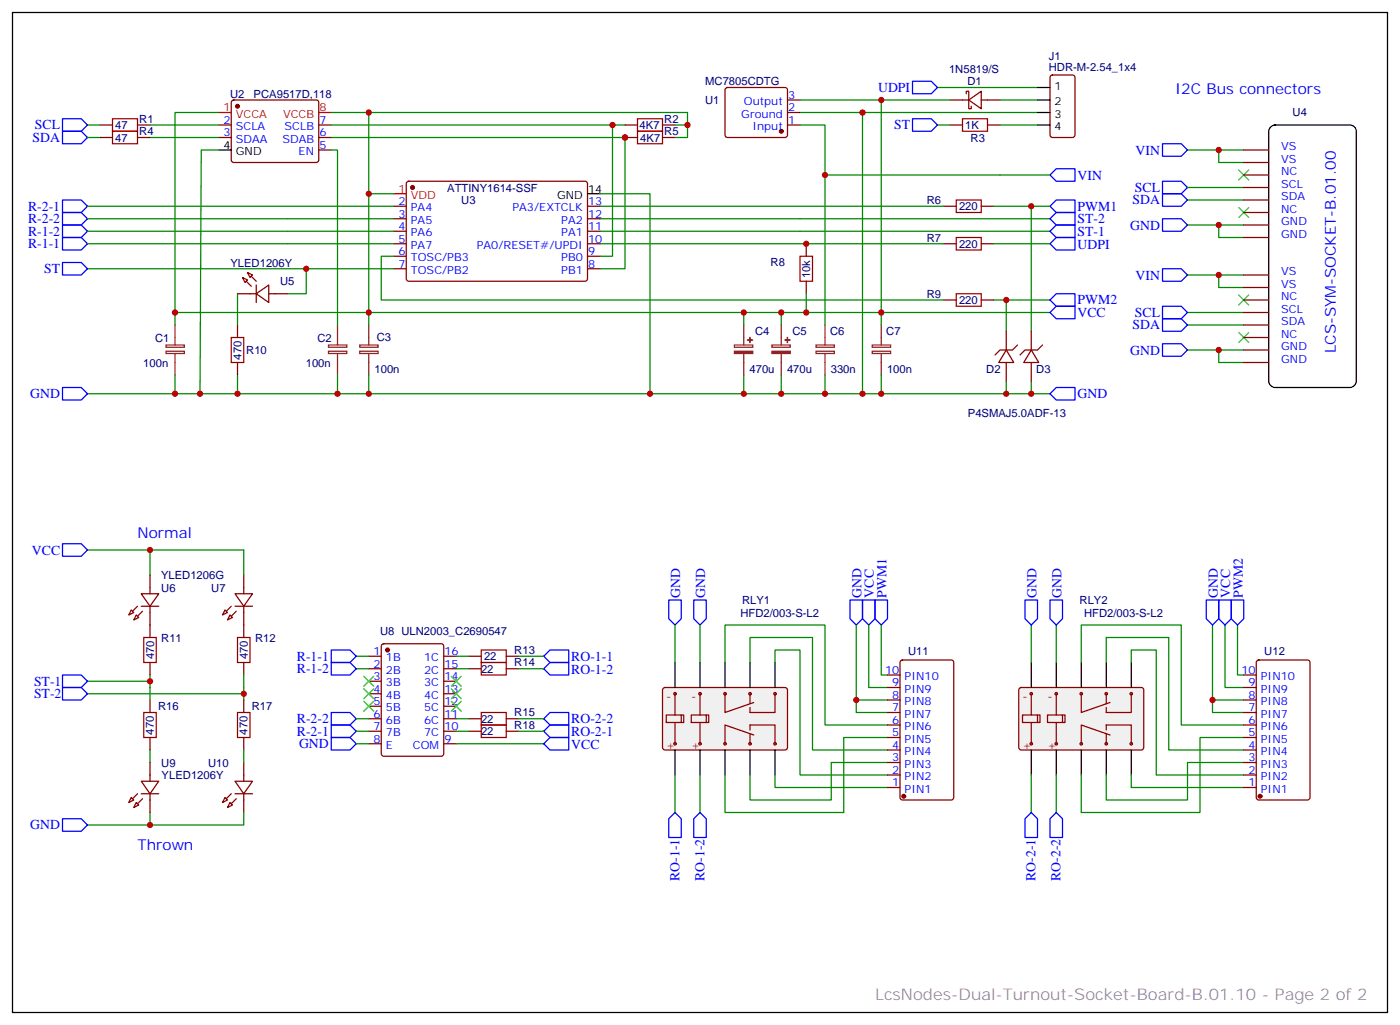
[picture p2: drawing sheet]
<svg xmlns="http://www.w3.org/2000/svg" width="395mm" height="289mm" viewBox="0 0 395 289" stroke-linecap="round" stroke-linejoin="round" font-family="sans-serif">
<path d="M31.7 33.5h7.1v3.5h-7.1zM31.7 37h7.1v3.6h-7.1zM179.9 33.5h7.1v3.5h-7.1zM179.9 37h7.1v3.6h-7.1zM271.6 33.5h7.1v3.5h-7.1zM269.9 56.4h7v3.6h-7zM225.8 72.3h3.5v7.1h-3.5zM269.9 67h7v3.6h-7zM65.3 95.2h3.5v7.1h-3.5zM269.9 82.9h7v3.5h-7zM40.6 179.9h3.5v7.1h-3.5zM40.6 201.1h3.5v7h-3.5z" fill="none" stroke="#a10000" stroke-width=".35"/>
<g fill="none" stroke="#870000" stroke-width=".35">
<path d="M28.2 35.3h3.5M28.2 38.8h3.5M38.8 35.3h3.5M38.8 38.8h3.5M61.7 35.3h3.6M61.7 38.8h3.6M65.5 28.4l.5-.2h23.3l.5 .2 .2 .5-.1 16.5-.6 .5-23.6-.1-.4-.6v-16.3zM90 35.3h3.5M90 38.8h3.5M176.4 35.3h3.5M176.4 38.8h3.5M187 35.3h3.5"/>
<path d="M187 38.8h3.5M204.8 24.9l.5-.2h16.2l.5 .2 .2 .5v12.7l-.2 .5-.5 .2h-16.2l-.5-.2-.2-.5v-12.7zM222.2 28.2h3.6M222.2 35.3h3.6M222.2 31.8h3.6M268.1 28.2h5.3M268.1 35.3h3.5M272.7 26.5v-.7h.7v4.9h.7v-.7M273.4 28.2l3.5-2.4v4.9zM276.9 28.2h5.3M278.7 35.3h3.5M296.6 21.4l.4-.2h5.7l.6 .4 .1 16.5-.5 .7h-5.9l-.6-.5-.1-16.4z"/>
<path d="M90 42.3h3.5M111.1 58.2h3.6M114.9 51.4l.5-.2h50l.4 .7-.1 27-.6 .5-50-.1-.4-.6v-26.8zM165.8 58.2h3.5M266.3 58.2h3.6M276.9 58.2h3.6M351 42.3h7.1M351 45.9h7.1M351 49.4h7.1M351 52.9h7.1M351 56.4h7.1M351 60h7.1"/>
<path d="M68.4 78.3l1.4 .7-.7 .7zM69.8 76.9l1.5 .7-.7 .7zM111.1 61.7h3.6M111.1 65.3h3.6M111.1 68.8h3.6M111.1 72.3h3.6M111.1 75.8h3.6M165.8 61.7h3.5M165.8 65.3h3.5M165.8 68.8h3.5M165.8 72.3h3.5M165.8 75.8h3.5"/>
<path d="M227.5 68.8v3.5M227.5 79.4v3.5M266.3 68.8h3.6M276.9 68.8h3.6M351 63.5h7.1M351 67h7.1M351 77.6h7.1M67 82.9h5.3M67 91.7v3.5M72.3 82.9l3.5-2.5v5zM72.3 80.4v5M75.8 82.9h5.3"/>
<path d="M266.3 84.7h3.6M276.9 84.7h3.6M284 98.8l2.1 3.5h-4.2zM284 93.5v5.3M287.2 97.4l-1.4 1.4h-3.6l-1.4 1.4M291 98.8l2.2 3.5h-4.3zM291 93.5v5.3M294.2 97.4l-1.4 1.4h-3.5l-1.4 1.4M351 84.7h7.1M351 98.8h7.1M351 95.2h7.1M351 91.7h7.1"/>
<path d="M351 88.2h7.1M351 81.1h7.1M67 102.3v3.5M284 102.3v5.3M291 102.3v5.3M351 102.3h7.1M37 172.2l.7 .7-1.4 .7zM38.5 173.6l.7 .7-1.5 .7zM39.9 167.6h4.9l-2.5 3.5zM39.9 171.1h4.9M42.3 162.3v5.3M42.3 171.1v8.8"/>
<path d="M42.3 187v3.5M42.3 197.6v3.5M104.1 185.2h3.5M104.1 188.7h3.5M104.1 192.3h3.5M104.1 195.8h3.5M104.1 199.3h3.5M107.8 181.9l.5-.2h16.2l.7 .4v30.6l-.4 .7h-16.5l-.6-.4-.1-30.6zM125.2 185.2h3.6M125.2 188.7h3.6M125.2 192.3h3.6M125.2 195.8h3.6"/>
<path d="M125.2 199.3h3.6M42.3 208.1v3.6M42.3 215.2v5.3M104.1 202.8h3.5M104.1 206.4h3.5M104.1 209.9h3.5M125.2 202.8h3.6M125.2 206.4h3.6M125.2 209.9h3.6M37 225.1l.7 .7-1.4 .7zM38.5 226.5l.7 .7-1.5 .7zM39.9 220.5h4.9l-2.5 3.5z"/>
<path d="M39.9 224h4.9M42.3 224v5.3"/>
</g>
<g fill="none" stroke="#008700" stroke-width=".35">
<path d="M24.7 35.3h3.5M24.7 38.8h3.5M42.3 35.3h19.4M42.3 38.8h19.4M61.7 31.8h-12.3v59.9M93.5 31.8h100.5v7h-3.5M93.5 35.3h82.9M93.5 38.8h82.9v37h-7.1M104.1 31.8v22.9M172.9 35.3v37h-3.6M190.5 35.3h3.5M225.8 28.2h22.9v60"/>
<path d="M225.8 31.8h17.6v79.3M225.8 35.3h7v14.1h63.5M243.4 31.8h49.4M248.7 28.2h19.4M264.6 35.3h3.5M264.6 24.7h28.2M282.2 35.3h10.6M282.2 28.2h10.6M61.7 42.3h-4.9l-.4 68.8M93.5 42.3h1.7v49.4M111.1 54.7h-7v33.5h192.2M169.3 54.7h14.1v56.4"/>
<path d="M169.3 58.2h97M232.8 49.4v42.3M280.5 58.2h15.8M291 58.2v35.3M335.1 42.3h15.9M335.1 52.9h15.9M335.1 56.4h15.9M344 42.3v3.6h7M24.7 75.8h61.7M111.1 75.8h-24.7v7.1h-5.3M111.1 72.3h-3.5v12.4h158.7M169.3 61.7h127"/>
<path d="M169.3 65.3h127M169.3 68.8h97M280.5 68.8h15.8M335.1 77.6h15.9M335.1 63.5h15.9M344 77.6v3.5h7M344 63.5v3.5h7M49.4 88.2h54.7v3.5M67 82.9v8.8M209.9 88.2v3.5M220.5 88.2v3.5M227.5 82.9v5.3"/>
<path d="M280.5 84.7h15.8M284 84.7v8.8M335.1 98.8h15.9M335.1 91.7h15.9M335.1 88.2h15.9M344 98.8v3.5h7M24.7 111.1h271.6M49.4 105.8v5.3M67 105.8v5.3M95.2 105.8v5.3M104.1 105.8v5.3M209.9 105.8v5.3"/>
<path d="M220.5 105.8v5.3M232.8 105.8v5.3M248.7 105.8v5.3M284 107.6v3.5M291 107.6v3.5M24.7 155.2h44.1M42.3 155.2v7.1M42.3 190.5v7.1M42.3 211.7v3.5M42.3 229.3v3.5h-17.6"/>
</g>
<g fill="none" stroke="#00f" stroke-width=".35">
<path d="M17.6 37h5.3l1.8 1.8-1.8 1.8h-5.3zM17.6 33.5h5.3l1.8 1.8-1.8 1.7h-5.3zM257.5 22.9h5.3l1.8 1.8-1.8 1.8h-5.3zM257.5 33.5h5.3l1.8 1.8-1.8 1.7h-5.3zM17.6 56.4h5.3l1.8 1.8-1.8 1.8h-5.3zM17.6 60h5.3l1.8 1.7-1.8 1.8h-5.3zM296.3 58.2l1.8-1.8h5.3v3.6h-5.3zM298.1 60h5.3v3.5h-5.3l-1.8-1.8zM298.1 47.6h5.3v3.6h-5.3l-1.8-1.8zM328.1 40.6h5.3l1.7 1.7-1.7 1.8h-5.3zM328.1 51.2h5.3l1.7 1.7-1.7 1.8h-5.3zM328.1 54.7h5.3l1.7 1.7-1.7 1.8h-5.3z"/>
<path d="M17.6 74.1h5.3l1.8 1.7-1.8 1.8h-5.3zM296.3 68.8l1.8-1.8h5.3v3.6h-5.3zM298.1 63.5h5.3v3.5h-5.3l-1.8-1.7zM328.1 75.8h5.3l1.7 1.8-1.7 1.8h-5.3zM328.1 61.7h5.3l1.7 1.8-1.7 1.8h-5.3zM296.3 84.7l1.8-1.8h5.3v3.5h-5.3zM298.1 86.4h5.3v3.6h-5.3l-1.8-1.8zM328.1 97h5.3l1.7 1.8-1.7 1.7h-5.3zM328.1 86.4h5.3l1.7 1.8-1.7 1.8h-5.3zM328.1 90h5.3l1.7 1.7-1.7 1.8h-5.3zM17.6 109.4h5.3l1.8 1.7-1.8 1.8h-5.3zM298.1 109.4h5.3v3.5h-5.3l-1.8-1.8z"/>
<path d="M17.6 153.5h5.3l1.8 1.7-1.8 1.8h-5.3z"/>
</g>
<g fill="#870000" stroke="#870000" stroke-width=".35">
<path d="M40.2 225.4l-1.4 1.4z"/>
<path d="M38.8 224l-1.4 1.4z"/>
<path d="M40.2 172.5l-1.4 1.4z"/>
<path d="M38.8 171.1l-1.4 1.4z"/>
<path d="M69.5 79.4l1.4 1.4z"/>
<path d="M70.9 78l1.4 1.4z"/>
<circle cx="67" cy="30" r=".53"/>
<circle cx="220.5" cy="37" r=".53"/>
<circle cx="116.4" cy="52.9" r=".53"/>
<circle cx="109.4" cy="183.4" r=".53"/>
</g>
<path d="M61.7 31.8h3.6M90 31.8h3.5M111.1 54.7h3.6" fill="none" stroke="#f00" stroke-width=".35"/>
<path d="M3.5 3.5h388.1v282.3h-388.1zM292.8 24.7h3.5M292.8 28.2h3.5M292.8 31.8h3.5M292.8 35.3h3.5M358.7 35.8l1.1-.5h21.2a1.76 1.76 0 0 1 1.8 1.7v70.6a1.89 1.89 0 0 1-1.8 1.8h-21.2a1.89 1.89 0 0 1-1.7-1.8v-70.6zM61.7 42.3h3.6M165.8 54.7h3.5" fill="none" stroke="#000" stroke-width=".35"/>
<g fill="none" stroke="#8c2424" stroke-width=".35">
<path d="M46.8 99.1h5.2v.7h-5.2zM46.8 97.4h5.2v.6h-5.2zM49.4 91.7v5.7M49.4 99.8v6M92.7 99.1h5.2v.7h-5.2zM92.7 97.4h5.2v.6h-5.2zM95.2 91.7v5.7M95.2 99.8v6M101.5 99.1h5.2v.7h-5.2zM101.5 97.4h5.2v.6h-5.2zM104.1 91.7v5.7M104.1 99.8v6"/>
<path d="M230.3 99.1h5.2v.7h-5.2zM230.3 97.4h5.2v.6h-5.2zM232.8 91.7v5.7M232.8 99.8v6M246.2 99.1h5.2v.7h-5.2zM246.2 97.4h5.2v.6h-5.2zM248.7 91.7v5.7M248.7 99.8v6"/>
</g>
<path d="M349.6 58.6l2.8 2.8M349.6 48l2.8 2.8M352.4 58.6l-2.8 2.8M352.4 48l-2.8 2.8M349.6 83.3l2.8 2.8M349.6 93.8l2.8 2.9M352.4 83.3l-2.8 2.8M352.4 93.8l-2.8 2.9" fill="none" stroke="#3c3" stroke-width=".35"/>
<path d="M287.7 194.2l.5-.2 34.2 .1 .4 .6-.1 16.5-.6 .5-34.2-.1-.4-.6v-16.3z" fill="#f0f0f0" stroke="#870000" stroke-width=".35"/>
<path d="M291 187v7M298.1 187v7M305.2 187v7M312.2 187v7M319.3 187v7M291 211.7v7M298.1 211.7v7M305.2 211.7v7M312.2 211.7v7M319.3 211.7v7" fill="none" stroke="#000" stroke-width=".35"/>
<g fill="none" stroke="#870000" stroke-width=".35">
<path d="M63.5 172.2l.7 .7-1.4 .7zM64.9 173.6l.7 .7-1.4 .7zM66.3 167.6h5l-2.5 3.5zM66.3 171.1h5M68.8 162.3v5.3M68.8 171.1v8.8M68.8 187v3.5M68.8 197.6v3.5M291 195.8v6M298.1 195.8v6M305.2 195.8v5.3l8.1-2.8M312.2 195.8v2.8"/>
<path d="M319.3 195.8v5.3h-7.1v-1.4M68.8 208.1v3.6M68.8 215.2v5.3M288.6 201.8h4.2v2.1h-4.2zM291 203.9v6M292.8 201.8h.7v2.1h-.7M295.6 201.8h4.3v2.1h-4.3zM298.1 203.9v6M299.9 201.8h.7v2.1h-.7M312.2 206v-1.4h7.1v5.3M312.2 207.1v2.8M313.3 207.4l-8.1-2.8v5.3"/>
<path d="M63.5 225.1l.7 .7-1.4 .7zM64.9 226.5l.7 .7-1.4 .7zM66.3 220.5h5l-2.5 3.5zM66.3 224h5M68.8 224v5.3"/>
<circle cx="291" cy="195.8" r=".35"/>
<circle cx="298.1" cy="195.8" r=".35"/>
<circle cx="305.2" cy="195.8" r=".35"/>
<circle cx="312.2" cy="195.8" r=".35"/>
<circle cx="319.3" cy="195.8" r=".35"/>
<circle cx="291" cy="209.9" r=".35"/>
<circle cx="298.1" cy="209.9" r=".35"/>
<circle cx="305.2" cy="209.9" r=".35"/>
<circle cx="312.2" cy="209.9" r=".35"/>
<circle cx="319.3" cy="209.9" r=".35"/>
</g>
<g fill="none" stroke="#008700" stroke-width=".35">
<path d="M68.8 155.2v7.1M190.5 176.4v10.6M197.6 176.4v10.6M241.7 176.4v21.2h8.8M245.2 176.4v17.6h5.3M248.7 176.4v14.1h1.8M291 176.4v10.6M298.1 176.4v10.6M342.2 176.4v21.2h8.8M345.7 176.4v17.6h5.3M349.2 176.4v14.1h1.8M24.7 195.8h44.1"/>
<path d="M24.7 192.3h17.6M68.8 190.5v7.1M204.6 187v-10.6h28.2v28.2h17.7M211.7 187v-7.1h17.6v31.8h21.2M218.7 187v-3.6h7.1v35.3h24.7M241.7 197.6v3.5h8.8M305.2 187v-10.6h28.2v28.2h17.6M312.2 187v-7.1h17.6v31.8h21.2M319.3 187v-3.6h7v35.3h24.7M342.2 197.6v3.5h8.8M68.8 211.7v3.5M190.5 218.7v10.6"/>
<path d="M197.6 218.7v10.6M218.7 218.7v3.5h31.8M250.5 208.1h-12.4v21.2h-33.5v-10.6M250.5 215.2h-15.9v10.6h-22.9v-7.1M291 218.7v10.6M298.1 218.7v10.6M319.3 218.7v3.5h31.7M351 215.2h-15.9v10.6h-22.9v-7.1M351 208.1h-12.3v21.2h-33.5v-10.6M68.8 229.3v3.5h-26.5"/>
</g>
<g fill="#870000" stroke="#870000" stroke-width=".35">
<path d="M66.7 172.5l-1.4 1.4z"/>
<path d="M63.9 172.5l1.4-1.4z"/>
<path d="M66.7 225.4l-1.4 1.4z"/>
<path d="M65.3 224l-1.4 1.4z"/>
</g>
<path d="M67 179.9h3.6v7.1h-3.6zM67 201.1h3.6v7h-3.6z" fill="none" stroke="#a10000" stroke-width=".35"/>
<g fill="none" stroke="#00f" stroke-width=".35">
<path d="M17.6 63.5h5.3l1.8 1.8-1.8 1.7h-5.3zM17.6 67h5.3l1.8 1.8-1.8 1.8h-5.3zM188.7 169.3h3.6v5.3l-1.8 1.8-1.8-1.8zM195.8 169.3h3.5v5.3l-1.7 1.8-1.8-1.8zM239.9 169.3h3.5v5.3l-1.7 1.8-1.8-1.8zM243.4 169.3h3.5v5.3l-1.7 1.8-1.8-1.8zM246.9 169.3h3.6v5.3l-1.8 1.8-1.8-1.8zM289.3 169.3h3.5v5.3l-1.8 1.8-1.7-1.8zM296.3 169.3h3.6v5.3l-1.8 1.8-1.8-1.8zM340.4 169.3h3.6v5.3l-1.8 1.8-1.8-1.8zM344 169.3h3.5v5.3l-1.8 1.8-1.7-1.8zM347.5 169.3h3.5v5.3l-1.8 1.8-1.7-1.8z"/>
<path d="M17.6 190.5h5.3l1.8 1.8-1.8 1.7h-5.3zM17.6 194h5.3l1.8 1.8-1.8 1.8h-5.3zM17.6 231.1h5.3l1.8 1.7-1.8 1.8h-5.3zM190.5 229.3l1.8 1.8v5.3h-3.6v-5.3zM197.6 229.3l1.7 1.8v5.3h-3.5v-5.3zM291 229.3l1.8 1.8v5.3h-3.5v-5.3zM298.1 229.3l1.8 1.8v5.3h-3.6v-5.3z"/>
</g>
<path d="M187.2 194.2l.5-.2 34.1 .1 .4 .6v16.5l-.7 .5-34.1-.1-.4-.6v-16.3z" fill="#f0f0f0" stroke="#870000" stroke-width=".35"/>
<path d="M190.5 187v7M197.6 187v7M204.6 187v7M211.7 187v7M218.7 187v7M190.5 211.7v7M197.6 211.7v7M204.6 211.7v7M211.7 211.7v7M218.7 211.7v7" fill="none" stroke="#000" stroke-width=".35"/>
<g fill="none" stroke="#870000" stroke-width=".35">
<path d="M132.3 185.2h3.5M132.3 188.7h3.5M142.9 185.2h3.5M142.9 188.7h3.5M190.5 195.8v6M197.6 195.8v6M204.6 195.8v5.3l8.1-2.8M211.7 195.8v2.8M218.7 195.8v5.3h-7v-1.4M250.5 197.6h3.5M250.5 194h3.5M250.5 190.5h3.5"/>
<path d="M254.2 186.5l.5-.2h13.8l.6 .4 .1 38.4-.5 .6-14 .1-.6-.5-.1-38.3zM351 197.6h3.5M351 194h3.5M351 190.5h3.5M354.8 186.5l.4-.2h13.8l.7 .4v38.4l-.5 .6-14 .1-.6-.5-.1-38.3zM132.3 202.8h3.5M132.3 206.4h3.5M142.9 202.8h3.5M142.9 206.4h3.5M188 201.8h4.3v2.1h-4.3zM190.5 203.9v6M192.3 201.8h.7v2.1h-.7"/>
<path d="M195.1 201.8h4.2v2.1h-4.2zM197.6 203.9v6M199.3 201.8h.7v2.1h-.7M211.7 206v-1.4h7v5.3M211.7 207.1v2.8M212.7 207.4l-8.1-2.8v5.3M250.5 218.7h3.5M250.5 215.2h3.5M250.5 211.7h3.5M250.5 208.1h3.5M250.5 204.6h3.5M250.5 201.1h3.5"/>
<path d="M351 218.7h3.5M351 215.2h3.5M351 211.7h3.5M351 208.1h3.5M351 204.6h3.5M351 201.1h3.5M250.5 222.2h3.5M351 222.2h3.5"/>
<circle cx="190.5" cy="195.8" r=".35"/>
<circle cx="197.6" cy="195.8" r=".35"/>
<circle cx="204.6" cy="195.8" r=".35"/>
<circle cx="211.7" cy="195.8" r=".35"/>
<circle cx="218.7" cy="195.8" r=".35"/>
<circle cx="190.5" cy="209.9" r=".35"/>
<circle cx="197.6" cy="209.9" r=".35"/>
<circle cx="204.6" cy="209.9" r=".35"/>
<circle cx="211.7" cy="209.9" r=".35"/>
<circle cx="218.7" cy="209.9" r=".35"/>
</g>
<g fill="none" stroke="#008700" stroke-width=".35">
<path d="M24.7 58.2h86.4M24.7 61.7h86.4M24.7 65.3h86.4M24.7 68.8h86.4M248.7 88.2v3.5M100.5 185.2h3.6M100.5 188.7h3.6M128.8 185.2h3.5M128.8 188.7h3.5M146.4 185.2h7.1M146.4 188.7h7.1M100.5 209.9h3.6"/>
<path d="M100.5 206.4h3.6M100.5 202.8h3.6M128.8 209.9h24.7M128.8 206.4h3.5M128.8 202.8h3.5M146.4 206.4h7.1M146.4 202.8h7.1"/>
</g>
<path d="M93.5 183.4h5.3l1.7 1.8-1.7 1.8h-5.3zM93.5 187h5.3l1.7 1.7-1.7 1.8h-5.3zM153.5 185.2l1.7-1.8h5.3v3.6h-5.3zM153.5 188.7l1.7-1.7h5.3v3.5h-5.3zM93.5 208.1h5.3l1.7 1.8-1.7 1.8h-5.3zM93.5 204.6h5.3l1.7 1.8-1.7 1.7h-5.3zM93.5 201.1h5.3l1.7 1.7-1.7 1.8h-5.3zM153.5 209.9l1.7-1.8h5.3v3.6h-5.3zM153.5 206.4l1.7-1.8h5.3v3.5h-5.3zM153.5 202.8l1.7-1.7h5.3v3.5h-5.3z" fill="none" stroke="#00f" stroke-width=".35"/>
<path d="M102.7 197.9l2.8 2.8M102.7 190.9l2.8 2.8M102.7 194.4l2.8 2.8M105.5 197.9l-2.8 2.8M105.5 190.9l-2.8 2.8M105.5 194.4l-2.8 2.8M127.4 197.9l2.8 2.8M127.4 190.9l2.8 2.8M127.4 194.4l2.8 2.8M130.2 197.9l-2.8 2.8M130.2 190.9l-2.8 2.8M130.2 194.4l-2.8 2.8" fill="none" stroke="#3c3" stroke-width=".35"/>
<path d="M135.8 183.4h7.1v3.6h-7.1zM135.8 187h7.1v3.5h-7.1zM135.8 201.1h7.1v3.5h-7.1zM135.8 204.6h7.1v3.5h-7.1z" fill="none" stroke="#a10000" stroke-width=".35"/>
<g fill="#870000" stroke="#870000" stroke-width=".35">
<circle cx="255.1" cy="224.7" r=".53"/>
<circle cx="355.6" cy="224.7" r=".53"/>
</g>
<path d="M207.3 97.4h5.1v.6h-5.1zM209.9 91.7v5.7M209.9 99.8v6M217.8 97.4h5.2v.6h-5.2zM220.5 91.7v5.7M220.5 99.8v6" fill="none" stroke="#8c2424" stroke-width=".35"/>
<g fill="#8c2424" stroke="#8c2424" stroke-width=".35">
<path d="M207.3 99.1h5.1v.7h-5.1z"/>
<path d="M211 96h1.4z"/>
<path d="M211.6 95.2l.1 1.5z"/>
<path d="M217.8 99.1h5.2v.7h-5.2z"/>
<path d="M221.5 96h1.5z"/>
<path d="M222.2 95.2v1.5z"/>
</g>
<g fill="#c00">
<circle cx="248.7" cy="28.2" r=".88"/>
<circle cx="243.4" cy="31.7" r=".88"/>
<circle cx="232.8" cy="49.4" r=".88"/>
<circle cx="209.9" cy="111.1" r=".88"/>
<circle cx="243.4" cy="111.1" r=".88"/>
<circle cx="232.8" cy="111.1" r=".88"/>
<circle cx="344" cy="42.3" r=".88"/>
<circle cx="344" cy="77.6" r=".88"/>
<circle cx="344" cy="63.5" r=".88"/>
<circle cx="344" cy="98.8" r=".88"/>
<circle cx="104.1" cy="88.2" r=".88"/>
<circle cx="248.7" cy="111.1" r=".88"/>
<circle cx="86.4" cy="75.8" r=".88"/>
<circle cx="104.1" cy="31.7" r=".88"/>
<circle cx="104.1" cy="54.7" r=".88"/>
<circle cx="49.4" cy="111.1" r=".88"/>
<circle cx="183.4" cy="111.1" r=".88"/>
<circle cx="95.3" cy="111.1" r=".88"/>
<circle cx="104.1" cy="111.1" r=".88"/>
<circle cx="176.4" cy="38.8" r=".88"/>
<circle cx="194" cy="35.3" r=".88"/>
<circle cx="172.9" cy="35.3" r=".88"/>
<circle cx="56.4" cy="111.1" r=".88"/>
<circle cx="67" cy="111.1" r=".88"/>
<circle cx="284" cy="111.1" r=".88"/>
<circle cx="220.5" cy="111.1" r=".88"/>
<circle cx="291" cy="111.1" r=".88"/>
<circle cx="209.9" cy="88.2" r=".88"/>
<circle cx="220.5" cy="88.2" r=".88"/>
<circle cx="49.4" cy="88.2" r=".88"/>
<circle cx="227.5" cy="68.8" r=".88"/>
<circle cx="227.5" cy="88.2" r=".88"/>
<circle cx="291" cy="58.2" r=".88"/>
<circle cx="284" cy="84.7" r=".88"/>
<circle cx="342.2" cy="197.6" r=".88"/>
<circle cx="42.3" cy="155.2" r=".88"/>
<circle cx="42.3" cy="232.8" r=".88"/>
<circle cx="42.3" cy="192.3" r=".88"/>
<circle cx="68.8" cy="195.8" r=".88"/>
<circle cx="241.7" cy="197.6" r=".88"/>
<circle cx="248.7" cy="88.2" r=".88"/>
</g>
<text font-size="4.6" fill="#999" x="246.9" y="282.2">LcsNodes-Dual-Turnout-Socket-Board-B.01.10 - Page 2 of 2</text>
<g font-size="4.2" fill="#00f">
<text x="331.6" y="26.5">I2C Bus connectors</text>
<text x="377" y="99.7" transform="rotate(-90 377 99.7)">LCS-SYM-SOCKET-B.01.00</text>
<text x="38.8" y="151.7">Normal</text>
<text x="38.8" y="239.9">Thrown</text>
</g>
<g font-size="3.9" fill="#00f">
<text x="247.8" y="25.9">UDPI</text>
<text x="9.2" y="40.1">SDA</text>
<text x="9.9" y="36.5">SCL</text>
<text x="252.3" y="36.5">ST</text>
<text x="320.5" y="43.6">VIN</text>
<text x="304.1" y="50.8">VIN</text>
<text x="7.9" y="59.5">R-2-1</text>
<text x="304.1" y="59.4">PWM1</text>
<text x="319.7" y="57.7">SDA</text>
<text x="320.3" y="54.2">SCL</text>
<text x="7.9" y="63">R-2-2</text>
<text x="304.1" y="63">ST-2</text>
<text x="319" y="64.8">GND</text>
<text x="7.9" y="66.5">R-1-2</text>
<text x="7.9" y="70">R-1-1</text>
<text x="304.1" y="66.5">ST-1</text>
<text x="304.1" y="70.2">UDPI</text>
<text x="12.4" y="77.1">ST</text>
<text x="320.5" y="78.9">VIN</text>
<text x="304.1" y="85.9">PWM2</text>
<text x="304.1" y="89.5">VCC</text>
<text x="320.3" y="89.4">SCL</text>
<text x="319.7" y="93">SDA</text>
<text x="319" y="100">GND</text>
<text x="8.6" y="112.4">GND</text>
<text x="304.1" y="112.4">GND</text>
<text x="9" y="156.5">VCC</text>
<text x="192" y="168.6" transform="rotate(-90 192 168.6)">GND</text>
<text x="199" y="168.6" transform="rotate(-90 199 168.6)">GND</text>
<text x="243.1" y="168.6" transform="rotate(-90 243.1 168.6)">GND</text>
<text x="246.7" y="168.6" transform="rotate(-90 246.7 168.6)">VCC</text>
<text x="250.2" y="168.6" transform="rotate(-90 250.2 168.6)">PWM1</text>
<text x="292.5" y="168.6" transform="rotate(-90 292.5 168.6)">GND</text>
<text x="299.6" y="168.6" transform="rotate(-90 299.6 168.6)">GND</text>
<text x="343.7" y="168.6" transform="rotate(-90 343.7 168.6)">GND</text>
<text x="347.2" y="168.6" transform="rotate(-90 347.2 168.6)">VCC</text>
<text x="350.7" y="168.6" transform="rotate(-90 350.7 168.6)">PWM2</text>
<text x="83.8" y="186.5">R-1-1</text>
<text x="83.8" y="190">R-1-2</text>
<text x="161.2" y="186.6">RO-1-1</text>
<text x="161.2" y="190.1">RO-1-2</text>
<text x="9.6" y="193.5">ST-1</text>
<text x="9.6" y="197">ST-2</text>
<text x="83.8" y="207.6">R-2-1</text>
<text x="83.8" y="204.1">R-2-2</text>
<text x="161.2" y="207.7">RO-2-1</text>
<text x="161.2" y="204.1">RO-2-2</text>
<text x="84.4" y="211.1">GND</text>
<text x="161.2" y="211.3">VCC</text>
<text x="8.6" y="234.1">GND</text>
<text x="191.7" y="248.6" transform="rotate(-90 191.7 248.6)">RO-1-1</text>
<text x="198.8" y="248.6" transform="rotate(-90 198.8 248.6)">RO-1-2</text>
<text x="292.3" y="248.6" transform="rotate(-90 292.3 248.6)">RO-2-1</text>
<text x="299.3" y="248.6" transform="rotate(-90 299.3 248.6)">RO-2-2</text>
</g>
<g font-size="3.2" fill="#000080">
<text x="296" y="17">J1</text>
<text x="267.8" y="20.6">1N5819/S</text>
<text x="296" y="20.1">HDR-M-2.54_1x4</text>
<text x="64.9" y="27.6">U2</text>
<text x="71.6" y="27.6">PCA9517D,118</text>
<text x="199" y="29.4">U1</text>
<text x="199" y="24.1">MC7805CDTG</text>
<text x="273.1" y="24.1">D1</text>
<text x="39.3" y="34.7">R1</text>
<text x="187.5" y="34.7">R2</text>
<text x="364.8" y="32.9">U4</text>
<text x="32.5" y="36.4">47</text>
<text x="32.5" y="40">47</text>
<text x="39.3" y="38.2">R4</text>
<text x="180.5" y="36.4">4K7</text>
<text x="180.7" y="40">4K7</text>
<text x="187.5" y="38.2">R5</text>
<text x="272.4" y="36.4">1K</text>
<text x="273.9" y="40">R3</text>
<text x="126.2" y="54">ATTINY1614-SSF</text>
<text x="130.2" y="57.6">U3</text>
<text x="261.6" y="57.6">R6</text>
<text x="270.7" y="59.3">220</text>
<text x="261.6" y="68.2">R7</text>
<text x="270.7" y="70">220</text>
<text x="65" y="75.2">YLED1206Y</text>
<text x="217.5" y="75.2">R8</text>
<text x="79" y="80.5">U5</text>
<text x="228.6" y="78.5" transform="rotate(-90 228.6 78.5)">10k</text>
<text x="261.6" y="84">R9</text>
<text x="270.7" y="85.8">220</text>
<text x="213.1" y="94.6">C4</text>
<text x="223.7" y="94.6">C5</text>
<text x="234.3" y="94.6">C6</text>
<text x="250.1" y="94.6">C7</text>
<text x="43.8" y="96.4">C1</text>
<text x="68.2" y="101.5" transform="rotate(-90 68.2 101.5)">470</text>
<text x="69.5" y="99.9">R10</text>
<text x="89.6" y="96.4">C2</text>
<text x="106.3" y="96.4">C3</text>
<text x="40.4" y="103.4">100n</text>
<text x="86.3" y="103.4">100n</text>
<text x="105.7" y="105.2">100n</text>
<text x="211.5" y="105.2">470u</text>
<text x="222.1" y="105.2">470u</text>
<text x="234.5" y="105.2">330n</text>
<text x="250.3" y="105.2">100n</text>
<text x="278.4" y="105.2">D2</text>
<text x="292.5" y="105.2">D3</text>
<text x="273.1" y="117.6">P4SMAJ5.0ADF-13</text>
<text x="45.4" y="163.4">YLED1206G</text>
<text x="45.5" y="167">U6</text>
<text x="59.6" y="167">U7</text>
<text x="209" y="174">HFD2/003-S-L2</text>
<text x="209.4" y="170.5">RLY1</text>
<text x="304.7" y="170.5">RLY2</text>
<text x="306" y="174">HFD2/003-S-L2</text>
<text x="107.3" y="179.3">U8 ULN2003_C2690547</text>
<text x="45.5" y="181.1">R11</text>
<text x="72" y="181.1">R12</text>
<text x="145.1" y="184.5">R13</text>
<text x="256.3" y="184.8">U11</text>
<text x="356.8" y="184.8">U12</text>
<text x="43.5" y="186.1" transform="rotate(-90 43.5 186.1)">470</text>
<text x="69.9" y="186.1" transform="rotate(-90 69.9 186.1)">470</text>
<text x="135.8" y="189.8">22</text>
<text x="136.6" y="186.3">22</text>
<text x="145.1" y="188.1">R14</text>
<text x="44.6" y="200.4">R16</text>
<text x="71.1" y="200.4">R17</text>
<text x="135.8" y="204">22</text>
<text x="145.1" y="202.2">R15</text>
<text x="43.4" y="207.4" transform="rotate(-90 43.4 207.4)">470</text>
<text x="69.9" y="207.4" transform="rotate(-90 69.9 207.4)">470</text>
<text x="135.8" y="207.5">22</text>
<text x="145.1" y="205.7">R18</text>
<text x="45.5" y="216.3">U9</text>
<text x="45.6" y="219.9">YLED1206Y</text>
<text x="58.7" y="216.3">U10</text>
</g>
<g font-size="3.2" fill="#00f">
<text x="210" y="29.6">Output</text>
<text x="222.4" y="27.9">3</text>
<text x="63.1" y="34.9">2</text>
<text x="90.1" y="34.9">7</text>
<text x="209.2" y="33.2">Ground</text>
<text x="222.4" y="34.9">1</text>
<text x="222.4" y="31.4">2</text>
<text x="63.1" y="38.5">3</text>
<text x="66.6" y="36.7">SCLA</text>
<text x="66.6" y="40.2">SDAA</text>
<text x="79.7" y="40.2">SDAB</text>
<text x="80.3" y="36.7">SCLB</text>
<text x="90.1" y="42">5</text>
<text x="90.1" y="38.5">6</text>
<text x="212.4" y="36.7">Input</text>
<text x="84.3" y="43.7">EN</text>
<text x="361.6" y="42.3">VS</text>
<text x="361.6" y="45.9">VS</text>
<text x="361.6" y="49.4">NC</text>
<text x="361.6" y="52.9">SCL</text>
<text x="112.5" y="57.9">2</text>
<text x="116" y="59.6">PA4</text>
<text x="144.6" y="59.6">PA3/EXTCLK</text>
<text x="166" y="57.9">13</text>
<text x="361.6" y="60">NC</text>
<text x="361.6" y="56.4">SDA</text>
<text x="112.5" y="61.4">3</text>
<text x="112.5" y="64.9">4</text>
<text x="116" y="63.1">PA5</text>
<text x="158.4" y="63.1">PA2</text>
<text x="166" y="64.9">11</text>
<text x="166" y="61.4">12</text>
<text x="361.6" y="63.5">GND</text>
<text x="112.5" y="68.4">5</text>
<text x="112.5" y="72">6</text>
<text x="116" y="66.7">PA6</text>
<text x="116" y="70.2">PA7</text>
<text x="134.6" y="70.2">PA0/RESET#/UPDI</text>
<text x="158.4" y="66.7">PA1</text>
<text x="166" y="72">9</text>
<text x="166" y="68.4">10</text>
<text x="361.6" y="67">GND</text>
<text x="112.5" y="75.5">7</text>
<text x="116" y="73.7">TOSC/PB3</text>
<text x="116" y="77.3">TOSC/PB2</text>
<text x="158.4" y="77.3">PB1</text>
<text x="158.4" y="73.7">PB0</text>
<text x="166" y="75.5">8</text>
<text x="361.6" y="77.6">VS</text>
<text x="361.6" y="81.1">VS</text>
<text x="361.6" y="84.7">NC</text>
<text x="361.6" y="88.2">SCL</text>
<text x="361.6" y="95.2">NC</text>
<text x="361.6" y="91.7">SDA</text>
<text x="361.6" y="98.8">GND</text>
<text x="361.6" y="102.3">GND</text>
<text x="105.4" y="184.9">1</text>
<text x="125.4" y="184.9">16</text>
<text x="105.4" y="188.4">2</text>
<text x="105.4" y="191.9">3</text>
<text x="108.9" y="186.6">1B</text>
<text x="108.9" y="190.1">2B</text>
<text x="119.7" y="190.1">2C</text>
<text x="119.7" y="186.6">1C</text>
<text x="125.4" y="191.9">14</text>
<text x="125.4" y="188.4">15</text>
<text x="249.8" y="190.1">10</text>
<text x="255.3" y="191.9">PIN10</text>
<text x="350.3" y="190.1">10</text>
<text x="355.8" y="191.9">PIN10</text>
<text x="105.4" y="195.4">4</text>
<text x="108.9" y="193.7">3B</text>
<text x="108.9" y="197.2">4B</text>
<text x="119.7" y="197.2">4C</text>
<text x="119.7" y="193.7">3C</text>
<text x="125.4" y="195.4">13</text>
<text x="251.8" y="197.2">8</text>
<text x="251.8" y="193.7">9</text>
<text x="255.3" y="195.4">PIN9</text>
<text x="352.3" y="197.2">8</text>
<text x="352.3" y="193.7">9</text>
<text x="355.8" y="195.4">PIN9</text>
<text x="105.4" y="199">5</text>
<text x="105.4" y="202.5">6</text>
<text x="108.9" y="200.7">5B</text>
<text x="119.7" y="200.7">5C</text>
<text x="125.4" y="202.5">11</text>
<text x="125.4" y="199">12</text>
<text x="251.8" y="200.7">7</text>
<text x="255.3" y="202.5">PIN7</text>
<text x="255.3" y="199">PIN8</text>
<text x="352.3" y="200.7">7</text>
<text x="355.8" y="202.5">PIN7</text>
<text x="355.8" y="199">PIN8</text>
<text x="105.4" y="206">7</text>
<text x="105.4" y="209.6">8</text>
<text x="108.9" y="204.3">6B</text>
<text x="108.9" y="207.8">7B</text>
<text x="119.7" y="207.8">7C</text>
<text x="119.7" y="204.3">6C</text>
<text x="125.4" y="209.6">9</text>
<text x="125.4" y="206">10</text>
<text x="251.8" y="207.8">5</text>
<text x="251.8" y="204.3">6</text>
<text x="255.3" y="209.6">PIN5</text>
<text x="255.3" y="206">PIN6</text>
<text x="352.3" y="207.8">5</text>
<text x="352.3" y="204.3">6</text>
<text x="355.8" y="209.6">PIN5</text>
<text x="355.8" y="206">PIN6</text>
<text x="108.9" y="211.3">E</text>
<text x="116.5" y="211.3">COM</text>
<text x="251.8" y="214.8">3</text>
<text x="251.8" y="211.3">4</text>
<text x="255.3" y="213.1">PIN4</text>
<text x="352.3" y="214.8">3</text>
<text x="352.3" y="211.3">4</text>
<text x="355.8" y="213.1">PIN4</text>
<text x="251.8" y="221.9">1</text>
<text x="251.8" y="218.4">2</text>
<text x="255.3" y="220.1">PIN2</text>
<text x="255.3" y="216.6">PIN3</text>
<text x="352.3" y="221.9">1</text>
<text x="352.3" y="218.4">2</text>
<text x="355.8" y="220.1">PIN2</text>
<text x="355.8" y="216.6">PIN3</text>
<text x="255.3" y="223.7">PIN1</text>
<text x="355.8" y="223.7">PIN1</text>
</g>
<g font-size="3.2">
<text x="297.6" y="25.4">1</text>
<text x="297.6" y="29.6">2</text>
<text x="297.6" y="33.2">3</text>
<text x="63.1" y="42">4</text>
<text x="297.6" y="36.7">4</text>
<text x="66.6" y="43.7">GND</text>
<text x="157.2" y="56.1">GND</text>
<text x="166" y="54.3">14</text>
</g>
<g font-size="3.2" fill="#f00">
<text x="63.1" y="31.4">1</text>
<text x="66.6" y="33.2">VCCA</text>
<text x="79.9" y="33.2">VCCB</text>
<text x="90.1" y="31.4">8</text>
<text x="112.5" y="54.3">1</text>
<text x="116" y="56.1">VDD</text>
</g>
<g font-size="3.2" fill="#800">
<text x="188" y="197.6">-</text>
<text x="195.1" y="197.6">-</text>
<text x="288.6" y="197.6">-</text>
<text x="295.6" y="197.6">-</text>
<text x="188" y="211.3">+</text>
<text x="195.1" y="211.3">+</text>
<text x="288.6" y="211.3">+</text>
<text x="295.6" y="211.3">+</text>
</g>
</svg>
